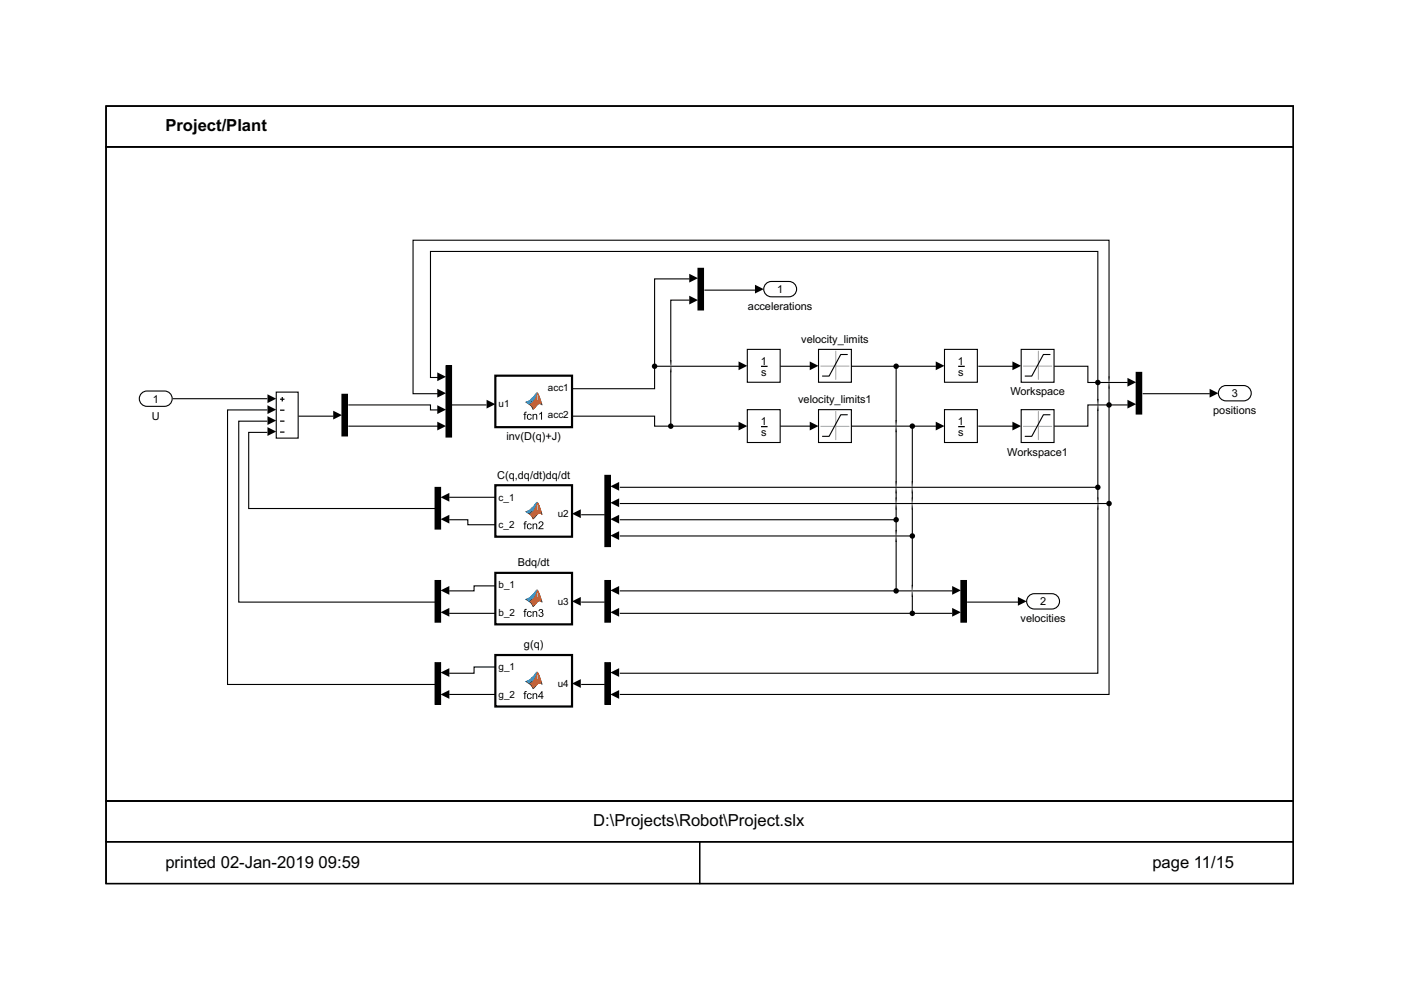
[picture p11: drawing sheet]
<svg xmlns="http://www.w3.org/2000/svg" width="297mm" height="210mm" viewBox="0 0 297 210" stroke-linecap="round" stroke-linejoin="round" font-family="sans-serif">
<path d="M258.8 82.2l.7-.4 .4-.1h3.8a1.63 1.63 0 0 1 1.6 1.7 1.63 1.63 0 0 1-1.6 1.6h-3.8a1.63 1.63 0 0 1-1.5-1 1.63 1.63 0 0 1 .4-1.8z" fill="none" stroke="#000" stroke-width=".23"/>
<path d="M218.1 126.4l.8-.5h.4h3.7a1.63 1.63 0 0 1 1.6 1.6 1.63 1.63 0 0 1-1.6 1.6h-3.7a1.63 1.63 0 0 1-1.5-1 1.63 1.63 0 0 1 .3-1.7z" fill="#fff"/>
<path d="M218.1 126.4l.8-.5h.4h3.7a1.63 1.63 0 0 1 1.6 1.6 1.63 1.63 0 0 1-1.6 1.6h-3.7a1.63 1.63 0 0 1-1.5-1 1.63 1.63 0 0 1 .3-1.7z" fill="none" stroke="#000" stroke-width=".23"/>
<path d="M162.4 60.2l.7-.5h.5h3.7a1.63 1.63 0 0 1 1.6 1.6 1.63 1.63 0 0 1-1.6 1.6h-3.7a1.63 1.63 0 0 1-1.5-1 1.63 1.63 0 0 1 .3-1.7z" fill="#fff"/>
<path d="M162.4 60.2l.7-.5h.5h3.7a1.63 1.63 0 0 1 1.6 1.6 1.63 1.63 0 0 1-1.6 1.6h-3.7a1.63 1.63 0 0 1-1.5-1 1.63 1.63 0 0 1 .3-1.7z" fill="none" stroke="#000" stroke-width=".23"/>
<path d="M173.5 86.9h7v6.9h-7z" fill="#fff"/>
<path d="M174 90.4h6M177.2 87.2v6" fill="none" stroke="#ababab" stroke-width=".23"/>
<path d="M173.5 86.9h7v6.9h-7zM179.7 87.9h-1.4l-2.5 4.6h-1.4" fill="none" stroke="#000" stroke-width=".23"/>
<path d="M173.5 74.1h7v6.9h-7z" fill="#fff"/>
<path d="M174 77.6h6M177.2 74.5v5.9" fill="none" stroke="#ababab" stroke-width=".23"/>
<path d="M173.5 74.1h7v6.9h-7zM179.7 75.2h-1.4l-2.5 4.5h-1.4" fill="none" stroke="#000" stroke-width=".23"/>
<path d="M105 79.7h16.3v10.9h-16.3z" fill="#fff"/>
<path d="M111.4 85.3l1-.4 1.4-1.6a3.1 3.1 0 0 1 1 2.2l.2 .4a.8 .8 0 0 0-1.4 .3l-.6 .6-.6-.9z" fill="#000"/>
<path d="M113.9 83.7l.2 .6-.1 .6-.2-.6z" fill="#f5ae81"/>
<g fill="#000">
<path d="M113.8 83.3h.2l.4 .7 .6 1.9-.4-.2a.99 .99 0 0 0-1.1 .7l-.5 .5-.3-.5-.6-.6 .2-.1 .3 .3 .5 .7 .6-.8a.73 .73 0 0 1 1.1-.2z"/>
<path d="M111.2 87.4l.5-.1v.2l-.3 .1v.2h.2v.1h-.2v1.1h-.2v-1.1h-.2zM111.8 87.9l.6-.1 .3 .3-.2 .1-.1-.2a.41 .41 0 0 0-.5 .4 .41 .41 0 0 0 .5 .4l.1-.3 .2 .1a.59 .59 0 0 1-.9 .3 .59 .59 0 0 1 0-1zM112.9 87.8h.2v.1a.43 .43 0 0 1 .5-.1 .43 .43 0 0 1 .3 .4v.8h-.2v-.8a.28 .28 0 0 0-.2-.3 .28 .28 0 0 0-.4 .2v.9h-.2zM114.3 87.7l.6-.4v1.7h-.2v-1.3l-.4 .2z"/>
<path d="M111.3 85.2l.8 .6a4.9 4.9 0 0 0 1.7-2.5h.3l-.2-.1-.5 .5a3.9 3.9 0 0 1-2.1 1.5zM111.6 85.3l.8-.3 .2 .2-.5 .4zM112.8 84.5l.6-.6-.6 1.2-.3-.2z"/>
</g>
<path d="M105 79.7h16.3v10.9h-16.3z" fill="none" stroke="#000" stroke-width=".46"/>
<path d="M105 138.9h16.3v10.9h-16.3z" fill="#fff"/>
<path d="M111.4 144.5l1-.4 1.4-1.6a3.1 3.1 0 0 1 1 2.2l.2 .4a.8 .8 0 0 0-1.4 .4l-.6 .6-.6-.9z" fill="#000"/>
<path d="M113.9 142.9l.2 .6-.1 .7-.2-.7z" fill="#f5ae81"/>
<g fill="#000">
<path d="M113.8 142.5h.2l.4 .7 .6 2-.4-.2a.99 .99 0 0 0-1.1 .7l-.5 .4-.3-.5-.6-.6 .2-.1 .3 .3 .5 .7 .6-.7a.73 .73 0 0 1 1.1-.3z"/>
<path d="M111.2 146.6l.5-.1v.2l-.3 .1v.2h.2v.2h-.2v1h-.2v-1h-.2zM111.8 147.1l.6-.1 .3 .4h-.2l-.1-.2a.41 .41 0 0 0-.5 .4 .41 .41 0 0 0 .5 .4l.1-.2h.2a.59 .59 0 0 1-.9 .3 .59 .59 0 0 1 0-1zM112.9 147h.2v.2a.43 .43 0 0 1 .5-.2 .43 .43 0 0 1 .3 .5v.7h-.2v-.7a.28 .28 0 0 0-.2-.4 .28 .28 0 0 0-.4 .3v.8h-.2zM114.8 146.5h.2v1.1h.2v.2h-.2v.4h-.2v-.4h-.7zM114.8 146.9l-.5 .7h.5z"/>
<path d="M111.3 144.5l.8 .5a4.9 4.9 0 0 0 1.7-2.4l.3-.1-.2-.1-.5 .5a3.9 3.9 0 0 1-2.1 1.6zM111.6 144.5l.8-.3 .2 .2-.5 .4zM112.8 143.7l.6-.6-.6 1.2-.3-.2z"/>
</g>
<path d="M105 138.9h16.3v10.9h-16.3z" fill="none" stroke="#000" stroke-width=".46"/>
<path d="M216.5 86.9h7v6.9h-7z" fill="#fff"/>
<path d="M217 90.4h6M220.2 87.2v6" fill="none" stroke="#ababab" stroke-width=".23"/>
<path d="M216.5 86.9h7v6.9h-7zM222.6 87.9h-1.4l-2.4 4.6h-1.5" fill="none" stroke="#000" stroke-width=".23"/>
<path d="M216.5 74.1h7v6.9h-7z" fill="#fff"/>
<path d="M217 77.6h6M220.2 74.5v5.9" fill="none" stroke="#ababab" stroke-width=".23"/>
<path d="M216.5 74.1h7v6.9h-7zM222.6 75.2h-1.4l-2.4 4.5h-1.5" fill="none" stroke="#000" stroke-width=".23"/>
<path d="M58.6 83.1h4.6v9.8h-4.6z" fill="#fff"/>
<path d="M59.4 84.6h.9M59.4 87h.9M59.4 89.3h.9M59.4 91.6h.9M59.8 84.2v.9" fill="none" stroke="#000" stroke-width=".26"/>
<path d="M58.6 83.1h4.6v9.8h-4.6z" fill="none" stroke="#000" stroke-width=".23"/>
<path d="M128.2 123.1h1.2v8.8h-1.2z" fill="#fff"/>
<path d="M128.2 123.1h1.2v8.8h-1.2z" fill-rule="evenodd" fill="#000"/>
<path d="M128.2 123.1h1.2v8.8h-1.2z" fill="none" stroke="#000" stroke-width=".23"/>
<path d="M128.2 100.8h1.2v15.1h-1.2z" fill="#fff"/>
<path d="M128.2 100.8h1.2v15.1h-1.2z" fill-rule="evenodd" fill="#000"/>
<path d="M128.2 100.8h1.2v15.1h-1.2z" fill="none" stroke="#000" stroke-width=".23"/>
<path d="M148 56.9h1.2v8.8h-1.2z" fill="#fff"/>
<path d="M148 56.9h1.2v8.8h-1.2z" fill-rule="evenodd" fill="#000"/>
<path d="M148 56.9h1.2v8.8h-1.2z" fill="none" stroke="#000" stroke-width=".23"/>
<path d="M203.7 123.1h1.2v8.8h-1.2z" fill="#fff"/>
<path d="M203.7 123.1h1.2v8.8h-1.2z" fill-rule="evenodd" fill="#000"/>
<path d="M203.7 123.1h1.2v8.8h-1.2z" fill="none" stroke="#000" stroke-width=".23"/>
<path d="M92.2 140.5h1.2v8.8h-1.2z" fill="#fff"/>
<path d="M92.2 140.5h1.2v8.8h-1.2z" fill-rule="evenodd" fill="#000"/>
<path d="M92.2 140.5h1.2v8.8h-1.2z" fill="none" stroke="#000" stroke-width=".23"/>
<path d="M92.2 123.1h1.2v8.8h-1.2z" fill="#fff"/>
<path d="M92.2 123.1h1.2v8.8h-1.2z" fill-rule="evenodd" fill="#000"/>
<path d="M92.2 123.1h1.2v8.8h-1.2z" fill="none" stroke="#000" stroke-width=".23"/>
<path d="M92.2 103.3h1.2v8.9h-1.2z" fill="#fff"/>
<path d="M92.2 103.3h1.2v8.9h-1.2z" fill-rule="evenodd" fill="#000"/>
<path d="M92.2 103.3h1.2v8.9h-1.2z" fill="none" stroke="#000" stroke-width=".23"/>
<path d="M240.9 79h1.2v8.8h-1.2z" fill="#fff"/>
<path d="M240.9 79h1.2v8.8h-1.2z" fill-rule="evenodd" fill="#000"/>
<path d="M240.9 79h1.2v8.8h-1.2z" fill="none" stroke="#000" stroke-width=".23"/>
<path d="M128.2 140.5h1.2v8.8h-1.2z" fill="#fff"/>
<path d="M128.2 140.5h1.2v8.8h-1.2z" fill-rule="evenodd" fill="#000"/>
<path d="M128.2 140.5h1.2v8.8h-1.2z" fill="none" stroke="#000" stroke-width=".23"/>
<path d="M94.6 77.6h1.1v15.1h-1.1z" fill="#fff"/>
<path d="M94.6 77.6h1.1v15.1h-1.1z" fill-rule="evenodd" fill="#000"/>
<path d="M94.6 77.6h1.1v15.1h-1.1z" fill="none" stroke="#000" stroke-width=".23"/>
<path d="M200.3 86.9h6.9v6.9h-6.9z" fill="#fff"/>
<path d="M203.2 90.5h1.3" fill="none" stroke="#000" stroke-width=".26"/>
<path d="M200.3 86.9h6.9v6.9h-6.9z" fill="none" stroke="#000" stroke-width=".23"/>
<path d="M158.4 86.9h7v6.9h-7z" fill="#fff"/>
<path d="M161.3 90.5h1.4" fill="none" stroke="#000" stroke-width=".26"/>
<path d="M158.4 86.9h7v6.9h-7z" fill="none" stroke="#000" stroke-width=".23"/>
<path d="M200.3 74.1h6.9v6.9h-6.9z" fill="#fff"/>
<path d="M203.2 77.7h1.3" fill="none" stroke="#000" stroke-width=".26"/>
<path d="M200.3 74.1h6.9v6.9h-6.9z" fill="none" stroke="#000" stroke-width=".23"/>
<path d="M158.4 74.1h7v6.9h-7z" fill="#fff"/>
<path d="M161.3 77.7h1.4" fill="none" stroke="#000" stroke-width=".26"/>
<path d="M158.4 74.1h7v6.9h-7zM72.5 83.6h1.2v8.8h-1.2z" fill="none" stroke="#000" stroke-width=".23"/>
<path d="M72.5 83.6h1.2v8.8h-1.2z" fill="#000"/>
<path d="M72.5 83.6h1.2v8.8h-1.2z" fill-rule="evenodd" fill="#000"/>
<path d="M105 102.9h16.3v10.9h-16.3z" fill="#fff"/>
<path d="M111.4 108.5l1-.4 1.4-1.6a3.1 3.1 0 0 1 1 2.2l.2 .4a.8 .8 0 0 0-1.4 .4l-.6 .6-.6-.9z" fill="#000"/>
<path d="M113.9 106.9l.2 .6-.1 .7-.2-.7z" fill="#f5ae81"/>
<g fill="#000">
<path d="M113.8 106.5h.2l.4 .7 .6 2-.4-.2a.99 .99 0 0 0-1.1 .7l-.5 .4-.3-.5-.6-.6 .2-.1 .3 .3 .5 .7 .6-.7a.73 .73 0 0 1 1.1-.3z"/>
<path d="M111.2 110.6l.5-.1v.2l-.3 .1v.2h.2v.2h-.2v1h-.2v-1h-.2zM111.8 111.1l.6-.1 .3 .4h-.2l-.1-.2a.41 .41 0 0 0-.5 .4 .41 .41 0 0 0 .5 .4l.1-.2h.2a.59 .59 0 0 1-.9 .3 .59 .59 0 0 1 0-1zM112.9 111h.2v.2a.43 .43 0 0 1 .5-.2 .43 .43 0 0 1 .3 .5v.7h-.2v-.7a.28 .28 0 0 0-.2-.4 .28 .28 0 0 0-.4 .3v.8h-.2zM114.3 110.7a.57 .57 0 0 1 .9 .2 .57 .57 0 0 1-.5 .8l-.3 .3h.8v.2h-1.1l.3-.5a.65 .65 0 0 0 .4-1l-.6 .3z"/>
<path d="M111.3 108.5l.8 .5a4.9 4.9 0 0 0 1.7-2.4l.3-.1-.2-.1-.5 .5a3.9 3.9 0 0 1-2.1 1.6zM111.6 108.5l.8-.3 .2 .2-.5 .4zM112.8 107.7l.6-.6-.6 1.2-.3-.2z"/>
</g>
<path d="M105 102.9h16.3v10.9h-16.3z" fill="none" stroke="#000" stroke-width=".46"/>
<path d="M105 121.5h16.3v10.9h-16.3z" fill="#fff"/>
<path d="M111.4 127.1l1-.4 1.4-1.6a3.1 3.1 0 0 1 1 2.2l.2 .4a.8 .8 0 0 0-1.4 .4l-.6 .5-.6-.8z" fill="#000"/>
<path d="M113.9 125.5l.2 .6-.1 .6-.2-.6z" fill="#f5ae81"/>
<g fill="#000">
<path d="M113.8 125.1h.2l.4 .7 .6 1.9-.4-.2a.99 .99 0 0 0-1.1 .8l-.5 .4-.3-.5-.6-.6 .2-.1 .3 .3 .5 .7 .6-.7a.73 .73 0 0 1 1.1-.3z"/>
<path d="M111.2 129.2l.5-.1v.2l-.3 .1v.2h.2v.1h-.2v1.1h-.2v-1.1h-.2zM111.8 129.7l.6-.1 .3 .3-.2 .1-.1-.2a.41 .41 0 0 0-.5 .4 .41 .41 0 0 0 .5 .4l.1-.3 .2 .1a.59 .59 0 0 1-.9 .3 .59 .59 0 0 1 0-1zM112.9 129.6h.2v.2a.43 .43 0 0 1 .5-.2 .43 .43 0 0 1 .3 .4v.8h-.2v-.7a.28 .28 0 0 0-.2-.4 .28 .28 0 0 0-.4 .2v.9h-.2zM114.3 129.2a.45 .45 0 0 1 .7 0 .45 .45 0 0 1-.1 .7 .52 .52 0 0 1 0 .9 .52 .52 0 0 1-.7-.5h.2a.34 .34 0 0 0 .4 .3 .34 .34 0 0 0 .2-.4 .34 .34 0 0 0-.4-.2v-.2a.29 .29 0 0 0 .4-.2 .29 .29 0 0 0-.3-.3 .29 .29 0 0 0-.3 .3l-.2-.1z"/>
<path d="M111.3 127.1l.8 .5a4.9 4.9 0 0 0 1.7-2.5h.3l-.2-.1-.5 .5a3.9 3.9 0 0 1-2.1 1.6zM111.6 127.1l.8-.3 .2 .2-.5 .4zM112.8 126.3l.6-.6-.6 1.2-.3-.2z"/>
</g>
<path d="M105 121.5h16.3v10.9h-16.3z" fill="none" stroke="#000" stroke-width=".46"/>
<path d="M30 83.4l.7-.4 .5-.1h3.7a1.63 1.63 0 0 1 1.6 1.6 1.63 1.63 0 0 1-1.6 1.7h-3.7a1.63 1.63 0 0 1-1.5-1 1.63 1.63 0 0 1 .3-1.8z" fill="#fff"/>
<g fill="none" stroke="#000" stroke-width=".23">
<path d="M146.2 59.1h-7.4v18.6M138.8 77.7v4.7h-17.4M138.8 77.7h17.9M142.2 76.4v.2M142.2 77.8v12.6M146.2 63.6h-4v13.9M149.3 61.5h10.9M165.4 77.7h6.4M180.5 77.7h17.9M190 77.7v12.5M207.4 77.7h7.4M223.5 77.7h7.2v3.4h2.1"/>
<path d="M235.1 79.8v.2M30 83.4l.7-.4 .5-.1h3.7a1.63 1.63 0 0 1 1.6 1.6 1.63 1.63 0 0 1-1.6 1.7h-3.7a1.63 1.63 0 0 1-1.5-1 1.63 1.63 0 0 1 .3-1.8zM36.6 84.5h20.1M56.7 91.7h-4v16.1h39.6M56.7 89.3h-6.1v38.4h41.7M56.7 86.9h-8.5v58.2h44.1M63.3 88.2h7.4M73.8 85.9h17.5v1h1.5M73.8 90.4h19M92.8 80h-1.5v-26.7h141.5v27.8M95.8 85.9h7.3M121.4 88.2h17.4v2.2h3.4"/>
<path d="M142.2 90.4h14.5M165.4 90.4h6.4M180.5 90.4h17.9M190 90.5v12.7M193.4 90.4v12.8M207.4 90.4h7.4M232.8 81.1h6.3M232.8 81.1v4.6M232.8 86v20.6M235.1 81v-30.1h-147.5v32.6h5.2M235.1 81.2v25.6M239.1 85.9h-8.4v4.5h-7.2"/>
<path d="M242.3 83.5h14.2M95.2 110.2h4v1.1h5.8M95.2 105.4h9.8M123.2 109.1h5M131.4 110.2h58.6M131.4 113.6h62M131.4 103.3h101.4M131.4 106.8h103.7M190 103.4v3.2M190 106.9v6.6M190 113.8v11.5M193.4 103.4v3.2"/>
<path d="M193.4 106.9v18.3M232.8 106.9v35.8h-101.4M232.8 107.8v.2M235.1 106.8v40.4h-103.7M95.2 130h9.8M105 124.2h-4.5v1.1h-5.3M123.2 127.7h5M131.4 130h70.5M131.4 125.3h70.5M193.4 125.4v4.6M205 127.7h10.9M95.2 147.2h9.8"/>
<path d="M105 141.4h-4.5v1.3h-5.3M123.2 145.1h5"/>
</g>
<g fill="#000">
<path d="M146.1 58.1l1.9 .9-1.9 .9zM92.7 79l1.9 .9-1.9 .9zM146.1 62.7l1.9 .9-1.9 1zM156.6 76.6l1.8 1-1.8 .9zM160.1 60.4l1.8 .9-1.8 .9zM171.7 76.6l1.8 1-1.8 .9zM198.4 76.6l1.9 1-1.9 .9zM214.7 76.6l1.8 1-1.8 .9zM56.7 83.6l1.9 .9-1.9 1zM56.7 90.6l1.9 .9-1.9 .9zM56.7 88.2l1.9 1-1.9 .9zM56.7 85.9l1.9 1-1.9 .9z"/>
<path d="M70.6 87.1l1.9 .9-1.9 .9zM92.7 82.4l1.9 1-1.9 .9zM92.7 89.4l1.9 .9-1.9 1zM92.7 85.9l1.9 1-1.9 .9zM103.2 84.8l1.8 .9-1.8 .9zM156.6 89.4l1.8 .9-1.8 1zM171.7 89.4l1.8 .9-1.8 1zM198.4 89.4l1.9 .9-1.9 1zM214.7 89.4l1.8 .9-1.8 1zM239 80.1l1.9 .9-1.9 1zM239 84.8l1.9 .9-1.9 .9zM256.5 82.4l1.8 1-1.8 .9z"/>
<path d="M93.4 110.1l1.9-.9v1.8zM93.4 105.4l1.9-.9v1.9zM121.3 108.9l1.8-.9v1.8zM129.4 110.1l1.9-.9v1.8zM129.4 113.6l1.9-1v1.9zM129.4 103.1l1.9-.9v1.8zM129.4 106.6l1.9-.9v1.8zM93.4 125.2l1.9-1v1.9zM93.4 129.8l1.9-.9v1.9zM121.3 127.5l1.8-.9v1.8zM129.4 125.2l1.9-1v1.9zM129.4 129.8l1.9-.9v1.9z"/>
<path d="M201.9 124.2l1.8 1-1.8 .9zM201.9 128.9l1.8 .9-1.8 1zM215.8 126.6l1.9 .9-1.9 .9zM93.4 142.6l1.9-.9v1.8zM93.4 147.2l1.9-.9v1.9zM121.3 144.9l1.8-.9v1.8zM129.4 142.6l1.9-.9v1.8zM129.4 147.2l1.9-.9v1.9z"/>
</g>
<g fill="none" stroke="#2e2e2e" stroke-width=".23">
<path d="M142.2 76.6v.2M142.2 78.5v.2M190 89.3v.2M190 91.2v.2M232.8 84.8v.2M232.8 86.7v.2M235.1 80v.3M235.1 81.9v.2M190 102.3v.2M190 104.1v.3M190 105.7v.2M190 107.6v.2"/>
<path d="M190 112.6v.2M190 114.5v.2M193.4 102.3v.2M193.4 104.1v.3M193.4 105.7v.2M193.4 107.6v.2M232.8 105.7v.2M232.8 107.6v.2M193.4 124.2v.3M193.4 126.1v.2"/>
</g>
<g fill="none" stroke="#5d5d5d" stroke-width=".23">
<path d="M142.2 76.8v.3M142.2 78.2v.3M190 89.5v.3M190 90.9v.3M232.8 85v.3M232.8 86.4v.3M235.1 80.3v.2M235.1 81.7v.2M190 102.5v.2M190 103.9v.2M190 105.9v.3M190 107.3v.3"/>
<path d="M190 112.8v.3M190 114.2v.3M193.4 102.5v.2M193.4 103.9v.2M193.4 105.9v.3M193.4 107.3v.3M232.8 105.9v.3M232.8 107.3v.3M193.4 124.5v.2M193.4 125.9v.2"/>
</g>
<g fill="none" stroke="#8b8b8b" stroke-width=".23">
<path d="M142.2 77.1v.2M142.2 78v.2M190 89.8v.2M190 90.7v.2M232.8 85.3v.2M232.8 86.2v.2M235.1 80.5v.2M235.1 81.4v.3M190 102.7v.3M190 103.7v.2M190 106.2v.2M190 107.1v.2"/>
<path d="M190 113.1v.2M190 114v.2M193.4 102.7v.3M193.4 103.7v.2M193.4 106.2v.2M193.4 107.1v.2M232.8 106.2v.2M232.8 107.1v.2M193.4 124.7v.2M193.4 125.6v.3"/>
</g>
<g fill="none" stroke="#b9b9b9" stroke-width=".23">
<path d="M142.2 77.3v.2M142.2 77.8v.2M190 90v.2M190 90.5v.2M232.8 85.5v.2M232.8 86v.2M235.1 80.7v.3M235.1 81.2v.2M190 103v.2M190 103.4v.3M190 106.4v.2M190 106.9v.2"/>
<path d="M190 113.3v.2M190 113.8v.2M193.4 103v.2M193.4 103.4v.3M193.4 106.4v.2M193.4 106.9v.2M232.8 106.4v.2M232.8 106.9v.2M193.4 124.9v.3M193.4 125.4v.2"/>
</g>
<g fill="#000">
<circle cx="138.8" cy="77.7" r=".58"/>
<circle cx="190" cy="77.7" r=".58"/>
<circle cx="142.2" cy="90.4" r=".58"/>
<circle cx="193.4" cy="90.4" r=".58"/>
<circle cx="232.8" cy="81.1" r=".58"/>
<circle cx="235.1" cy="85.9" r=".58"/>
<circle cx="190" cy="110.2" r=".58"/>
<circle cx="193.4" cy="113.6" r=".58"/>
<circle cx="232.8" cy="103.3" r=".58"/>
<circle cx="235.1" cy="106.8" r=".58"/>
<circle cx="190" cy="125.3" r=".58"/>
<circle cx="193.4" cy="130" r=".58"/>
</g>
<path d="M22.5 31.1h251.7v138.7h-251.7zM22.5 22.5h251.7v8.6h-251.7zM22.5 22.5h251.7v164.8h-251.7zM22.5 169.8h251.7v8.7h-251.7zM22.5 178.5h125.8v8.8h-125.8zM22.5 178.5h251.7v8.8h-251.7zM148.3 178.5h125.9v8.8h-125.9z" fill="none" stroke="#000" stroke-width=".26"/>
<g font-size="3.5">
<text x="35.1" y="27.9">Project/Plant</text>
<text x="125.8" y="175.2">D:\Projects\Robot\Project.slx</text>
<text x="35.1" y="184">printed 02-Jan-2019</text>
<text x="67.6" y="184">09:59</text>
<text x="244.3" y="184">page 11/15</text>
</g>
<g font-size="2.3">
<text x="158.6" y="65.7">accelerations</text>
<text x="164.8" y="62.1">1</text>
<text x="161.3" y="77.3">1</text>
<text x="169.9" y="72.7">velocity_limits</text>
<text x="203.1" y="77.3">1</text>
<text x="161.3" y="79.7">s</text>
<text x="203.2" y="79.7">s</text>
<text x="214.2" y="83.8">Workspace</text>
<text x="32.2" y="88.9">U</text>
<text x="32.4" y="85.3">1</text>
<text x="169.2" y="85.5">velocity_limits1</text>
<text x="257.2" y="87.8">positions</text>
<text x="261.2" y="84.2">3</text>
<text x="107.4" y="93.4">inv(D(q)+J)</text>
<text x="161.3" y="90.1">1</text>
<text x="161.3" y="92.4">s</text>
<text x="203.1" y="90.1">1</text>
<text x="203.2" y="92.4">s</text>
<text x="105.4" y="101.5">C(q,dq/dt)dq/dt</text>
<text x="213.6" y="96.6">Workspace1</text>
<text x="109.8" y="120.1">Bdq/dt</text>
<text x="216.4" y="131.9">velocities</text>
<text x="220.5" y="128.3">2</text>
<text x="111.1" y="137.5">g(q)</text>
</g>
<g font-size="2.1">
<text x="116.2" y="82.9">acc1</text>
<text x="105.7" y="86.4">u1</text>
<text x="116.2" y="88.7">acc2</text>
<text x="105.7" y="106.1">c_1</text>
<text x="105.7" y="111.9">c_2</text>
<text x="118.3" y="109.6">u2</text>
<text x="105.7" y="124.7">b_1</text>
<text x="105.7" y="130.5">b_2</text>
<text x="118.3" y="128.2">u3</text>
<text x="105.7" y="142.1">g_1</text>
<text x="105.7" y="147.9">g_2</text>
<text x="118.3" y="145.6">u4</text>
</g>
</svg>
